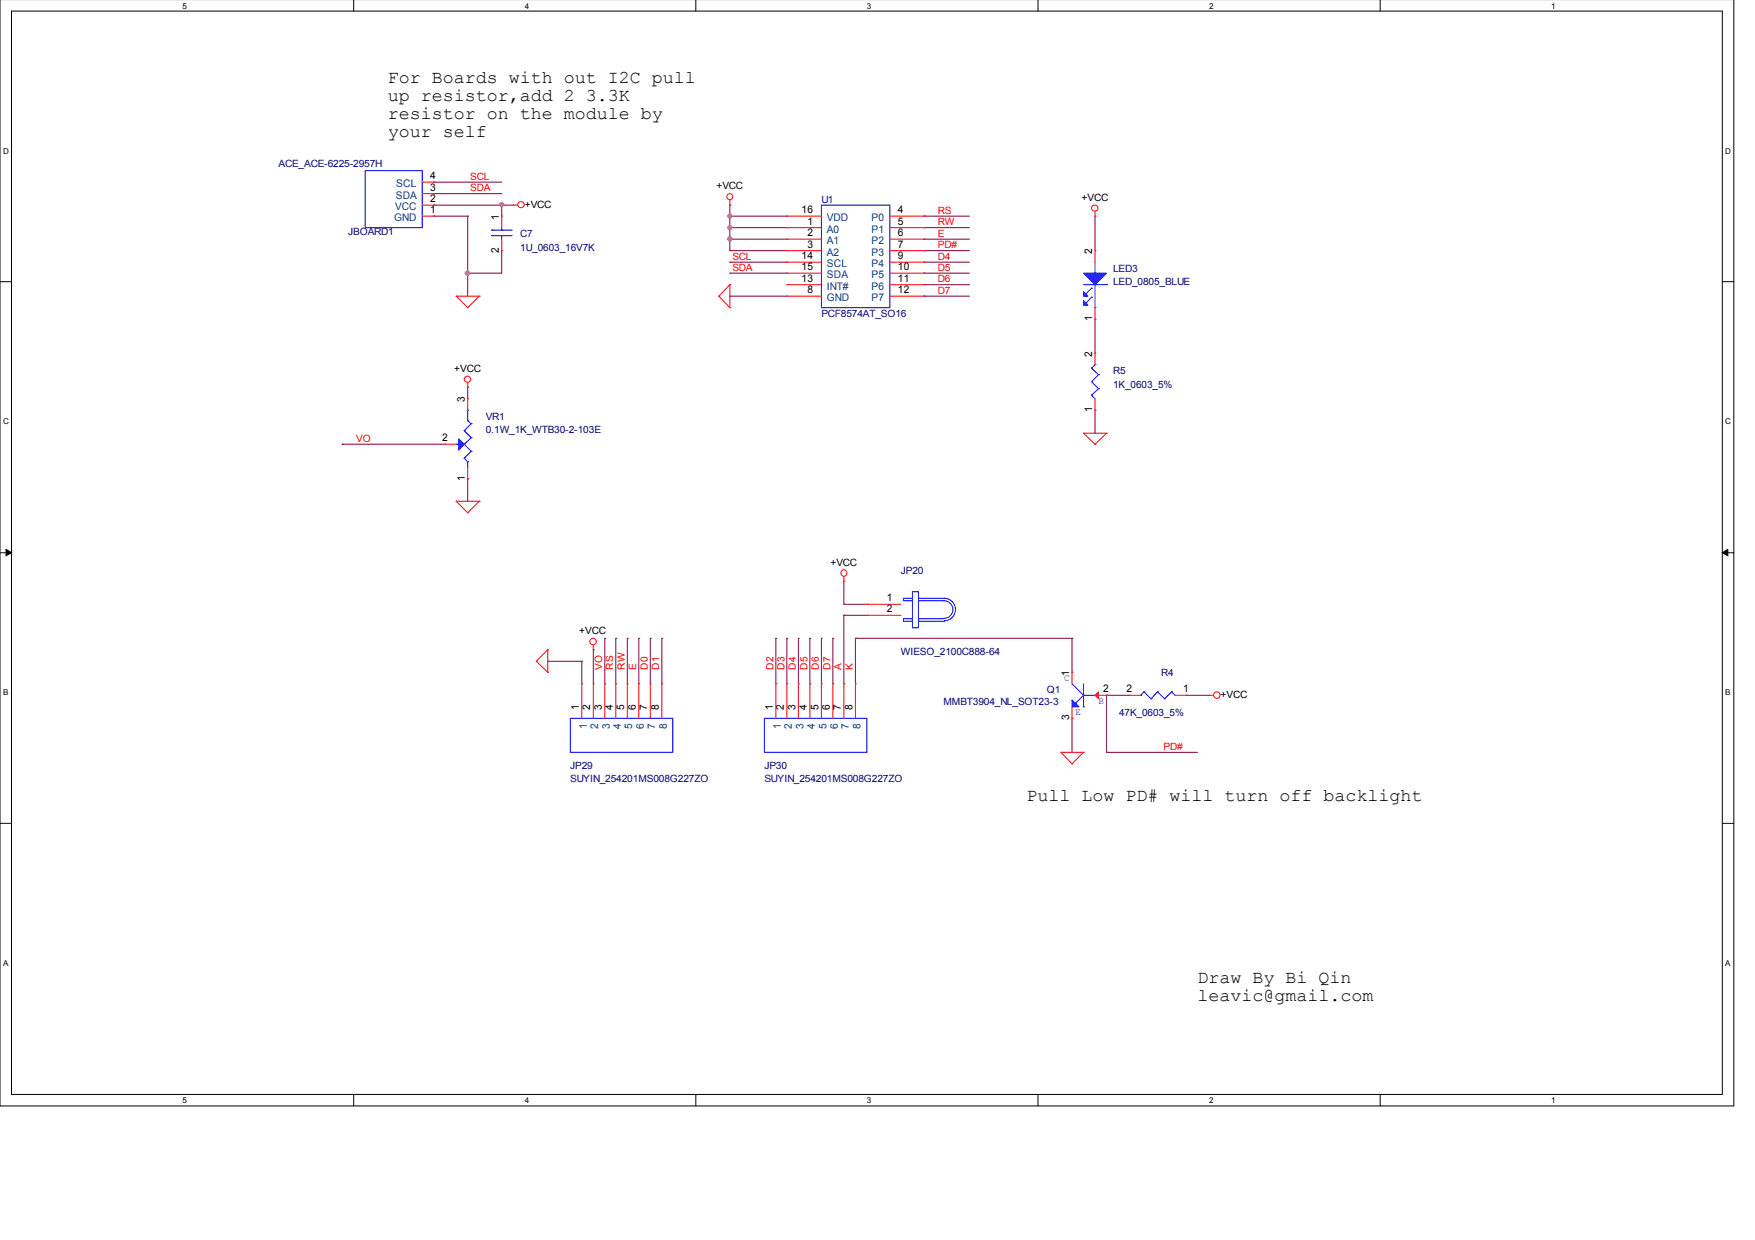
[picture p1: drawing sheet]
<svg xmlns="http://www.w3.org/2000/svg" width="297mm" height="210mm" viewBox="0 0 297 210" stroke-linecap="round" stroke-linejoin="round" font-family="sans-serif">
<path d="M0 -.1v187.3h293.5v-187.3M1.9 1.9h289.6v183.4h-289.6z" fill="none" stroke="#000" stroke-width=".17"/>
<g fill="#fff">
<path d="M30.9 .2h.7v1.4h-.7z"/>
<path d="M30.9 185.5h.7v1.5h-.7z"/>
</g>
<path d="M59.9 -.1v2M59.9 185.3v1.9" fill="none" stroke="#000" stroke-width=".17"/>
<g fill="#fff">
<path d="M88.8 .2h.7v1.4h-.7z"/>
<path d="M88.8 185.5h.7v1.5h-.7z"/>
</g>
<path d="M117.8 -.1v2M117.8 185.3v1.9" fill="none" stroke="#000" stroke-width=".17"/>
<g fill="#fff">
<path d="M146.7 .2h.7v1.4h-.7z"/>
<path d="M146.7 185.5h.7v1.5h-.7z"/>
</g>
<path d="M175.7 -.1v2M175.7 185.3v1.9" fill="none" stroke="#000" stroke-width=".17"/>
<g fill="#fff">
<path d="M204.6 .2h.7v1.4h-.7z"/>
<path d="M204.6 185.5h.7v1.5h-.7z"/>
</g>
<path d="M233.6 -.1v2M233.6 185.3v1.9" fill="none" stroke="#000" stroke-width=".17"/>
<g fill="#fff">
<path d="M262.6 .2h.6v1.4h-.6z"/>
<path d="M262.6 185.5h.6v1.5h-.6z"/>
<path d="M.5 24.7h.9v1.5h-.9z"/>
<path d="M292 24.7h.9v1.5h-.9z"/>
<path d="M.5 70.5h.9v1.5h-.9z"/>
<path d="M292 70.5h.9v1.5h-.9z"/>
</g>
<path d="M0 47.7h1.9M291.5 47.7h2" fill="none" stroke="#000" stroke-width=".17"/>
<g fill="#fff">
<path d="M.5 116.4h.9v1.5h-.9z"/>
<path d="M292 116.4h.9v1.5h-.9z"/>
</g>
<path d="M0 93.6h1.9M291.5 93.6h2" fill="none" stroke="#000" stroke-width=".17"/>
<path d="M1 93l.9 .6-.9 .5zM291.5 93.6l.9-.6v1.1z" fill="#000" stroke="#000" stroke-width=".17"/>
<g fill="#fff">
<path d="M.5 162.2h.9v1.5h-.9z"/>
<path d="M292 162.2h.9v1.5h-.9z"/>
</g>
<path d="M0 139.4h1.9M291.5 139.4h2" fill="none" stroke="#000" stroke-width=".17"/>
<g fill="none" stroke="#800040" stroke-width=".17">
<path d="M73.4 34.7h.1M73.4 36.6h.1M73.4 30.8h.1M73.4 32.8h.1M73.4 34.7h13.5M73.4 36.6h5.8M73.4 30.8h11.5M73.4 32.8h11.5M79.2 36.6h.1M79.2 36.6v13.5M84.9 34.7h.1M84.9 34.7v1.9"/>
<path d="M123.5 34.7h.1M123.5 36.6h.1M123.5 38.5h.1M123.5 36.6h9.7M123.5 34.7v7.7M123.5 38.5h9.7M156.4 36.6h.1M156.4 38.5h.1M156.4 36.6h7.7M156.4 38.5h7.7M185.3 36.6h.1M185.3 36.6v5.8"/>
<path d="M79.2 46.2h.1M84.9 42.4h.1M84.9 42.4v3.8h-5.7M123.5 40.5h.1M123.5 42.4h.1M123.5 44.4h.1M123.5 46.2h.1M123.5 50.1h.1M123.5 46.2h9.7M123.5 40.5h9.7M123.5 42.4h9.7M123.5 44.4h9.7"/>
<path d="M123.5 50.1h9.7M156.4 40.5h.1M156.4 42.4h.1M156.4 44.4h.1M156.4 46.2h.1M156.4 48.2h.1M156.4 50.1h.1M156.4 46.2h7.7M156.4 40.5h7.7M156.4 42.4h7.7M156.4 44.4h7.7M156.4 50.1h7.7"/>
<path d="M156.4 48.2h7.7M185.3 54h.1M185.3 54v5.8M57.9 75.2h.1M57.9 75.2h17.4M79.2 65.5h.1M79.2 65.5v2M185.3 69.4h.1M185.3 69.4v3.9M79.2 81h.1M79.2 81v3.9M142.8 98.4h.1"/>
<path d="M142.8 98.4v3.9M92.7 111.9h.1M92.7 111.9h5.8M98.5 111.9h.1M98.5 111.9v3.9M100.4 110h.1M100.4 110v5.8M102.4 108h.1M102.4 108v7.8M104.2 108h.1M104.2 108v7.8M106.2 108h.1"/>
<path d="M106.2 108v7.8M108.1 108h.1M108.1 108v7.8M110.1 108h.1M110.1 108v7.8M112 108h.1M112 108v7.8M131.3 108h.1M131.3 108v7.8M133.2 108h.1M133.2 108v7.8M135.1 108h.1"/>
<path d="M135.1 108v7.8M137.1 108h.1M137.1 108v7.8M139 108h.1M139 108v7.8M141 108h.1M141 108v7.8M142.8 104.2h.1M142.8 102.3h.1M142.8 104.2v11.6M142.8 102.3h3.9M142.8 104.2h3.9"/>
<path d="M144.8 108h.1M144.8 108v7.8M144.8 108h36.6M181.4 108h.1M181.4 108v5.8M187.3 117.7h.1M187.3 117.7h3.8M187.3 117.7v9.7M200.7 117.7h.1M200.7 117.7h3.9M181.4 121.6h.1M181.4 121.6v5.8"/>
<path d="M187.3 127.4h.1M187.3 127.4h15.4"/>
</g>
<g fill="#f0f" stroke="#f0f" stroke-width=".17">
<circle cx="84.9" cy="34.6" r=".34"/>
<circle cx="79.1" cy="46.2" r=".36"/>
<circle cx="123.5" cy="36.6" r=".34"/>
<circle cx="123.5" cy="40.4" r=".36"/>
<circle cx="123.5" cy="38.5" r=".34"/>
</g>
<g fill="none" stroke="#f00" stroke-width=".17">
<path d="M71.5 34.7h1.9M71.5 36.6h1.9M71.5 32.8h1.9M71.5 30.8h1.9M73.4 36.6h.1M73.4 34.7h.1M73.4 32.8h.1M73.4 30.8h.1M84.9 36.6h.1M84.9 36.6v1.9M86.9 34.7h.1M86.9 34.7h.7"/>
<path d="M123.5 34.7h.1M123.5 33.9v.8M133.2 36.6h.1M133.2 38.5h.1M133.2 36.6h5.8M133.2 38.5h5.8M150.6 36.6h5.8M150.6 38.5h5.8M156.4 36.6h.1M156.4 38.5h.1M185.3 36.6h.1M185.3 35.8v.8"/>
<path d="M77.2 50.1h.1M77.2 50.1h3.9M77.2 50.1l2 2M79.2 52.1h.1M81.1 50.1h.1M81.1 50.1l-1.9 2M84.9 42.4h.1M84.9 40.5v1.9M121.7 50.1h.1M121.7 50.1l1.8 2M123.5 52.1h.1M123.5 48.2h.1"/>
<path d="M123.5 48.2v3.9M123.5 48.2l-1.8 1.9M133.2 50.1h.1M133.2 40.5h.1M133.2 42.4h.1M133.2 44.4h.1M133.2 46.2h.1M133.2 48.2h.1M133.2 50.1h5.8M133.2 40.5h5.8M133.2 42.4h5.8M133.2 44.4h5.8"/>
<path d="M133.2 46.2h5.8M133.2 48.2h5.8M150.6 50.1h5.8M150.6 40.5h5.8M150.6 42.4h5.8M150.6 44.4h5.8M150.6 46.2h5.8M150.6 48.2h5.8M156.4 40.5h.1M156.4 42.4h.1M156.4 44.4h.1M156.4 46.2h.1"/>
<path d="M156.4 48.2h.1M156.4 50.1h.1M185.3 42.4h.1M185.3 54h.1M185.3 59.8h.1M185.3 42.4v2M185.3 52.1v1.9M185.3 59.8v1.9M75.3 75.2h.1M75.3 75.2h1.9M79.2 65.5h.1M79.2 67.5h.1"/>
<path d="M79.2 64.8v.7M79.2 67.5v1.9M79.2 79.1v1.9M183.4 73.3h.1M183.4 73.3h3.9M183.4 73.3l1.9 1.9M185.3 75.2h.1M185.3 69.4h.1M185.3 67.5v1.9M187.3 73.3h.1M187.3 73.3l-2 1.9M77.2 84.9h.1"/>
<path d="M77.2 84.9h3.9M77.2 84.9l2 1.9M79.2 86.8h.1M79.2 81h.1M81.1 84.9h.1M81.1 84.9l-1.9 1.9M142.8 98.4h.1M142.8 97.6v.8M90.8 111.9h.1M90.8 111.9l1.9 1.9M92.7 113.8h.1M92.7 110h.1"/>
<path d="M92.7 110v3.8M92.7 110l-1.9 1.9M98.5 115.8h.1M98.5 115.8v5.8M100.4 110h.1M100.4 115.8h.1M100.4 109.2v.8M100.4 115.8v5.8M102.4 115.8h.1M102.4 115.8v5.8M104.2 115.8h.1M104.2 115.8v5.8"/>
<path d="M106.2 115.8h.1M106.2 115.8v5.8M108.1 115.8h.1M108.1 115.8v5.8M110.1 115.8h.1M110.1 115.8v5.8M112 115.8h.1M112 115.8v5.8M131.3 115.8h.1M131.3 115.8v5.8M133.2 115.8h.1M133.2 115.8v5.8"/>
<path d="M135.1 115.8h.1M135.1 115.8v5.8M137.1 115.8h.1M137.1 115.8v5.8M139 115.8h.1M139 115.8v5.8M141 115.8h.1M141 115.8v5.8M142.8 115.8h.1M142.8 115.8v5.8M144.8 115.8h.1M144.8 115.8v5.8"/>
<path d="M146.7 102.3h.1M146.7 104.2h.1M146.7 102.3h5.8M146.7 104.2h5.8M181.4 113.8h.1M181.4 113.8v2M181.4 119.6v2M185.3 117.7h2M187.3 117.7h.1M191.1 117.7h.1M191.1 117.7h1.9M198.9 117.7h1.8"/>
<path d="M200.7 117.7h.1M204.6 117.7h.1M204.6 117.7h.8M179.6 127.4h.1M179.6 127.4h3.8M179.6 127.4l1.8 1.9M181.4 129.3h.1M181.4 121.6h.1M183.4 127.4h.1M183.4 127.4l-2 1.9"/>
<circle cx="88.2" cy="34.6" r=".53"/>
<circle cx="123.5" cy="33.3" r=".51"/>
<circle cx="185.3" cy="35.2" r=".53"/>
<circle cx="79.1" cy="64.2" r=".53"/>
<circle cx="142.8" cy="97" r=".53"/>
<circle cx="100.4" cy="108.6" r=".55"/>
<circle cx="206" cy="117.7" r=".55"/>
</g>
<g fill="#00f" stroke="#00f" stroke-width=".17">
<path d="M183.4 46.2h3.9l-2 2z"/>
<path d="M183.4 49.4l.7 .7h-.7z"/>
<path d="M183.4 50.9l.7 .8h-.7z"/>
<path d="M77.6 74.3l1 .9-1 1z"/>
<path d="M181.4 118.5l1.2 1.1h-1.2z" fill-rule="evenodd"/>
</g>
<g fill="none" stroke="#00f" stroke-width=".17">
<path d="M61.8 28.9h9.7v9.6h-9.7zM83.2 39.9h.1M83.2 39h.1M83.2 39.9h3.5M83.2 39h3.5M84.9 39h.1M84.9 39.9h.1M84.9 38.5v.5M84.9 39.9v.6M139 34.7h11.6v17.4h-11.6zM183.4 48.2h3.9M184.7 48.8h.1"/>
<path d="M184.7 50.3h.1M184.7 48.8l-.9 .9M184.7 50.3l-.9 1M185.3 46.2h.1M185.3 52.1h.1M185.3 44.4v1.8M185.3 48.2v3.9M187.3 48.2h.1M77.2 75.2h.1M77.2 75.2h.4M78.6 75.2h.1M78.6 72.9h.1"/>
<path d="M78.6 77.6h.1M78.6 75.2l1.2 1.2M78.6 72.9l1.2 1.2M78.6 77.6l.6 .6M79.2 71.2h.1M79.2 69.4h.1M79.2 78.2h.1M79.2 71.2l.6 .5M79.2 69.4v1.8M79.2 78.2v.9M79.8 76.4h.1M79.8 74.1h.1"/>
<path d="M79.8 71.7h.1M79.8 76.4l-1.2 1.2M79.8 74.1l-1.2 1.1M79.8 71.7l-1.2 1.2M184.7 66.9h.1M184.7 64.6h.1M184.7 62.3h.1M184.7 66.9l.6 .6M184.7 64.6l1.2 1.2M184.7 62.3l1.2 1.1M185.3 61.7h.1M185.3 61.7l-.6 .6"/>
<path d="M185.9 65.8h.1M185.9 63.4h.1M185.9 65.8l-1.2 1.1M185.9 63.4l-1.2 1.2M152.9 104.7h1.5v.5h-1.5zM152.9 101.3h1.5v.4h-1.5zM154.4 100.2h1v6.1h-1zM155.4 101.7h.1M155.4 104.7h.1M155.4 105.2h.1M155.4 101.3h.1M155.4 101.7h4.3"/>
<path d="M155.4 104.7h4.3M155.4 105.2h4.5M155.4 101.3h4.6M159.7 101.7a1.48 1.48 0 0 1 1.6 1.5 1.48 1.48 0 0 1-1.6 1.5M159.9 101.3a1.91 1.91 0 0 1 1.8 1.9 1.91 1.91 0 0 1-1.8 1.9M181.4 115.8l2 1.9M182 119.1h.1M183.4 117.7h.1M183.4 119.6h.1M183.4 117.7l-1.4 1.4M183.4 115.8v3.8M183.4 117.7h1.9"/>
<path d="M185.3 117.7h.1M193 117.7h.1M193.6 117.1h.1M193.6 117.1l1.2 1.2M193.6 117.1l-.6 .6M194.8 118.3h.1M195.9 117.1h.1M195.9 117.1l1.2 1.2M195.9 117.1l-1.1 1.2M197.1 118.3h.1M198.3 117.1h.1M198.3 117.1l.6 .6"/>
<path d="M198.3 117.1l-1.2 1.2M96.5 121.6h17.4v5.8h-17.4zM129.4 121.6h17.3v5.8h-17.3z"/>
</g>
<path d="M185.9 117.1v1.2l-.6-.6z" fill="#f00" stroke="#f00" stroke-width=".17"/>
<g font-size="3">
<text x="65.6" y="14">For Boards with out I2C pull</text>
<text x="65.6" y="17">up resistor,add 2 3.3K</text>
<text x="65.6" y="20.1">resistor on the module by</text>
<text x="65.6" y="23.1">your self</text>
<text x="173.7" y="135.6">Pull Low PD# will turn off backlight</text>
<text x="202.7" y="166.5">Draw By Bi Qin</text>
<text x="202.7" y="169.5">leavic@gmail.com</text>
</g>
<g font-size="1.8" fill="#004080">
<text x="66.9" y="35.6">VCC</text>
<text x="67" y="33.6">SDA</text>
<text x="67.1" y="31.7">SCL</text>
<text x="66.7" y="37.4">GND</text>
<text x="140" y="37.4">VDD</text>
<text x="140" y="39.4">A0</text>
<text x="140" y="41.3">A1</text>
<text x="147.5" y="37.4">P0</text>
<text x="147.5" y="39.4">P1</text>
<text x="147.5" y="41.3">P2</text>
<text x="140" y="43.3">A2</text>
<text x="140" y="45.2">SCL</text>
<text x="140" y="47.1">SDA</text>
<text x="147.5" y="43.3">P3</text>
<text x="147.5" y="45.2">P4</text>
<text x="147.5" y="47.1">P5</text>
<text x="140" y="51">GND</text>
<text x="140" y="49">INT#</text>
<text x="147.5" y="49">P6</text>
<text x="147.5" y="51">P7</text>
<text x="99.3" y="123.5" transform="rotate(-90 99.3 123.5)">1</text>
<text x="101.3" y="123.5" transform="rotate(-90 101.3 123.5)">2</text>
<text x="103.2" y="123.5" transform="rotate(-90 103.2 123.5)">3</text>
<text x="105.1" y="123.5" transform="rotate(-90 105.1 123.5)">4</text>
<text x="107" y="123.5" transform="rotate(-90 107 123.5)">5</text>
<text x="109" y="123.5" transform="rotate(-90 109 123.5)">6</text>
<text x="110.9" y="123.5" transform="rotate(-90 110.9 123.5)">7</text>
<text x="112.9" y="123.5" transform="rotate(-90 112.9 123.5)">8</text>
<text x="132.2" y="123.5" transform="rotate(-90 132.2 123.5)">1</text>
<text x="134" y="123.5" transform="rotate(-90 134 123.5)">2</text>
<text x="136" y="123.5" transform="rotate(-90 136 123.5)">3</text>
<text x="137.9" y="123.5" transform="rotate(-90 137.9 123.5)">4</text>
<text x="139.9" y="123.5" transform="rotate(-90 139.9 123.5)">5</text>
<text x="141.8" y="123.5" transform="rotate(-90 141.8 123.5)">6</text>
<text x="143.7" y="123.5" transform="rotate(-90 143.7 123.5)">7</text>
<text x="145.6" y="123.5" transform="rotate(-90 145.6 123.5)">8</text>
</g>
<g font-size="1.8">
<text x="72.8" y="34.2">2</text>
<text x="72.8" y="32.3">3</text>
<text x="72.8" y="30.3">4</text>
<text x="72.8" y="36.1">1</text>
<text x="84.4" y="37.2" transform="rotate(-90 84.4 37.2)">1</text>
<text x="135.6" y="36.1">16</text>
<text x="136.7" y="38">1</text>
<text x="136.7" y="40">2</text>
<text x="136.7" y="41.9">3</text>
<text x="152" y="36.1">4</text>
<text x="152" y="38">5</text>
<text x="152" y="40">6</text>
<text x="152" y="41.9">7</text>
<text x="84.4" y="42.8" transform="rotate(-90 84.4 42.8)">2</text>
<text x="135.6" y="43.9">14</text>
<text x="135.6" y="45.7">15</text>
<text x="135.6" y="47.7">13</text>
<text x="152" y="43.9">9</text>
<text x="152" y="45.7">10</text>
<text x="152" y="47.7">11</text>
<text x="184.8" y="43" transform="rotate(-90 184.8 43)">2</text>
<text x="136.7" y="49.6">8</text>
<text x="152" y="49.6">12</text>
<text x="184.8" y="54.4" transform="rotate(-90 184.8 54.4)">1</text>
<text x="184.8" y="60.4" transform="rotate(-90 184.8 60.4)">2</text>
<text x="78.7" y="68.1" transform="rotate(-90 78.7 68.1)">3</text>
<text x="184.8" y="69.8" transform="rotate(-90 184.8 69.8)">1</text>
<text x="74.8" y="74.7">2</text>
<text x="78.7" y="81.4" transform="rotate(-90 78.7 81.4)">1</text>
<text x="150.1" y="101.8">1</text>
<text x="150.1" y="103.6">2</text>
<text x="180.9" y="114.4" transform="rotate(-90 180.9 114.4)">1</text>
<text x="186.7" y="117.2">2</text>
<text x="190.7" y="117.2">2</text>
<text x="200.2" y="117.2">1</text>
<text x="98" y="120.2" transform="rotate(-90 98 120.2)">1</text>
<text x="99.9" y="120.2" transform="rotate(-90 99.9 120.2)">2</text>
<text x="101.9" y="120.2" transform="rotate(-90 101.9 120.2)">3</text>
<text x="103.7" y="120.2" transform="rotate(-90 103.7 120.2)">4</text>
<text x="105.7" y="120.2" transform="rotate(-90 105.7 120.2)">5</text>
<text x="107.6" y="120.2" transform="rotate(-90 107.6 120.2)">6</text>
<text x="109.6" y="120.2" transform="rotate(-90 109.6 120.2)">7</text>
<text x="111.5" y="120.2" transform="rotate(-90 111.5 120.2)">8</text>
<text x="130.8" y="120.2" transform="rotate(-90 130.8 120.2)">1</text>
<text x="132.7" y="120.2" transform="rotate(-90 132.7 120.2)">2</text>
<text x="134.6" y="120.2" transform="rotate(-90 134.6 120.2)">3</text>
<text x="136.6" y="120.2" transform="rotate(-90 136.6 120.2)">4</text>
<text x="138.5" y="120.2" transform="rotate(-90 138.5 120.2)">5</text>
<text x="140.5" y="120.2" transform="rotate(-90 140.5 120.2)">6</text>
<text x="142.3" y="120.2" transform="rotate(-90 142.3 120.2)">7</text>
<text x="144.3" y="120.2" transform="rotate(-90 144.3 120.2)">8</text>
<text x="180.9" y="121.9" transform="rotate(-90 180.9 121.9)">3</text>
</g>
<g font-size="1.7" fill="#000080">
<text x="47.2" y="28.2">ACE_ACE-6225-2957H</text>
<text x="139" y="34.4">U1</text>
<text x="58.9" y="39.8">JBOARD1</text>
<text x="88.1" y="40.1">C7</text>
<text x="88.1" y="42.5">1U_0603_16V7K</text>
<text x="188.4" y="46">LED3</text>
<text x="139" y="53.7">PCF8574AT_SO16</text>
<text x="188.4" y="48.3">LED_0805_BLUE</text>
<text x="188.4" y="63.3">R5</text>
<text x="188.4" y="65.6">1K_0603_5%</text>
<text x="82.2" y="71">VR1</text>
<text x="82.2" y="73.3">0.1W_1K_WTB30-2-103E</text>
<text x="152.5" y="97.1">JP20</text>
<text x="152.5" y="110.8">WIESO_2100C888-64</text>
<text x="159.7" y="119.3">MMBT3904_NL_SOT23-3</text>
<text x="177.2" y="117.4">Q1</text>
<text x="196.5" y="114.5">R4</text>
<text x="189.4" y="121.3">47K_0603_5%</text>
<text x="96.5" y="130.1">JP29</text>
<text x="129.4" y="130.1">JP30</text>
<text x="96.5" y="132.4">SUYIN_254201MS008G227ZO</text>
<text x="129.4" y="132.4">SUYIN_254201MS008G227ZO</text>
</g>
<g font-size="1.7" fill="#f00">
<text x="79.6" y="30.4">SCL</text>
<text x="79.6" y="32.4">SDA</text>
<text x="158.7" y="36.2">RS</text>
<text x="158.7" y="38.1">RW</text>
<text x="158.7" y="40.1">E</text>
<text x="124" y="44">SCL</text>
<text x="124" y="45.8">SDA</text>
<text x="158.7" y="42">PD#</text>
<text x="158.7" y="44">D4</text>
<text x="158.7" y="45.8">D5</text>
<text x="158.7" y="47.8">D6</text>
<text x="158.7" y="49.7">D7</text>
<text x="60.3" y="74.8">VO</text>
<text x="101.9" y="113.4" transform="rotate(-90 101.9 113.4)">VO</text>
<text x="103.8" y="113.4" transform="rotate(-90 103.8 113.4)">RS</text>
<text x="105.7" y="113.4" transform="rotate(-90 105.7 113.4)">RW</text>
<text x="107.7" y="113.4" transform="rotate(-90 107.7 113.4)">E</text>
<text x="109.6" y="113.4" transform="rotate(-90 109.6 113.4)">D0</text>
<text x="111.6" y="113.4" transform="rotate(-90 111.6 113.4)">D1</text>
<text x="130.9" y="113.4" transform="rotate(-90 130.9 113.4)">D2</text>
<text x="132.8" y="113.4" transform="rotate(-90 132.8 113.4)">D3</text>
<text x="134.7" y="113.4" transform="rotate(-90 134.7 113.4)">D4</text>
<text x="136.7" y="113.4" transform="rotate(-90 136.7 113.4)">D5</text>
<text x="138.6" y="113.4" transform="rotate(-90 138.6 113.4)">D6</text>
<text x="140.5" y="113.4" transform="rotate(-90 140.5 113.4)">D7</text>
<text x="142.4" y="113.4" transform="rotate(-90 142.4 113.4)">A</text>
<text x="144.4" y="113.4" transform="rotate(-90 144.4 113.4)">K</text>
<text x="196.9" y="126.9">PD#</text>
</g>
<g font-size="1.7">
<text x="88.8" y="35.2">+VCC</text>
<text x="121.2" y="32">+VCC</text>
<text x="183" y="34">+VCC</text>
<text x="76.9" y="62.9">+VCC</text>
<text x="140.5" y="95.8">+VCC</text>
<text x="98" y="107.4">+VCC</text>
<text x="206.6" y="118.1">+VCC</text>
</g>
<g font-size="1.7" fill="#00f">
<text x="180.1" y="115.2">C</text>
<text x="185.9" y="119.1">B</text>
<text x="182" y="121.1">E</text>
</g>
<g font-size="1.4">
<text x="30.9" y="1.5">5</text>
<text x="88.8" y="1.5">4</text>
<text x="146.7" y="1.5">3</text>
<text x="204.6" y="1.5">2</text>
<text x="262.6" y="1.5">1</text>
<text x=".5" y="26">D</text>
<text x="292" y="26">D</text>
<text x=".5" y="71.8">C</text>
<text x="292" y="71.8">C</text>
<text x=".5" y="117.7">B</text>
<text x="292" y="117.7">B</text>
<text x=".5" y="163.5">A</text>
<text x="292" y="163.5">A</text>
<text x="30.9" y="186.8">5</text>
<text x="88.8" y="186.8">4</text>
<text x="146.7" y="186.8">3</text>
<text x="204.6" y="186.8">2</text>
<text x="262.6" y="186.8">1</text>
</g>
</svg>
